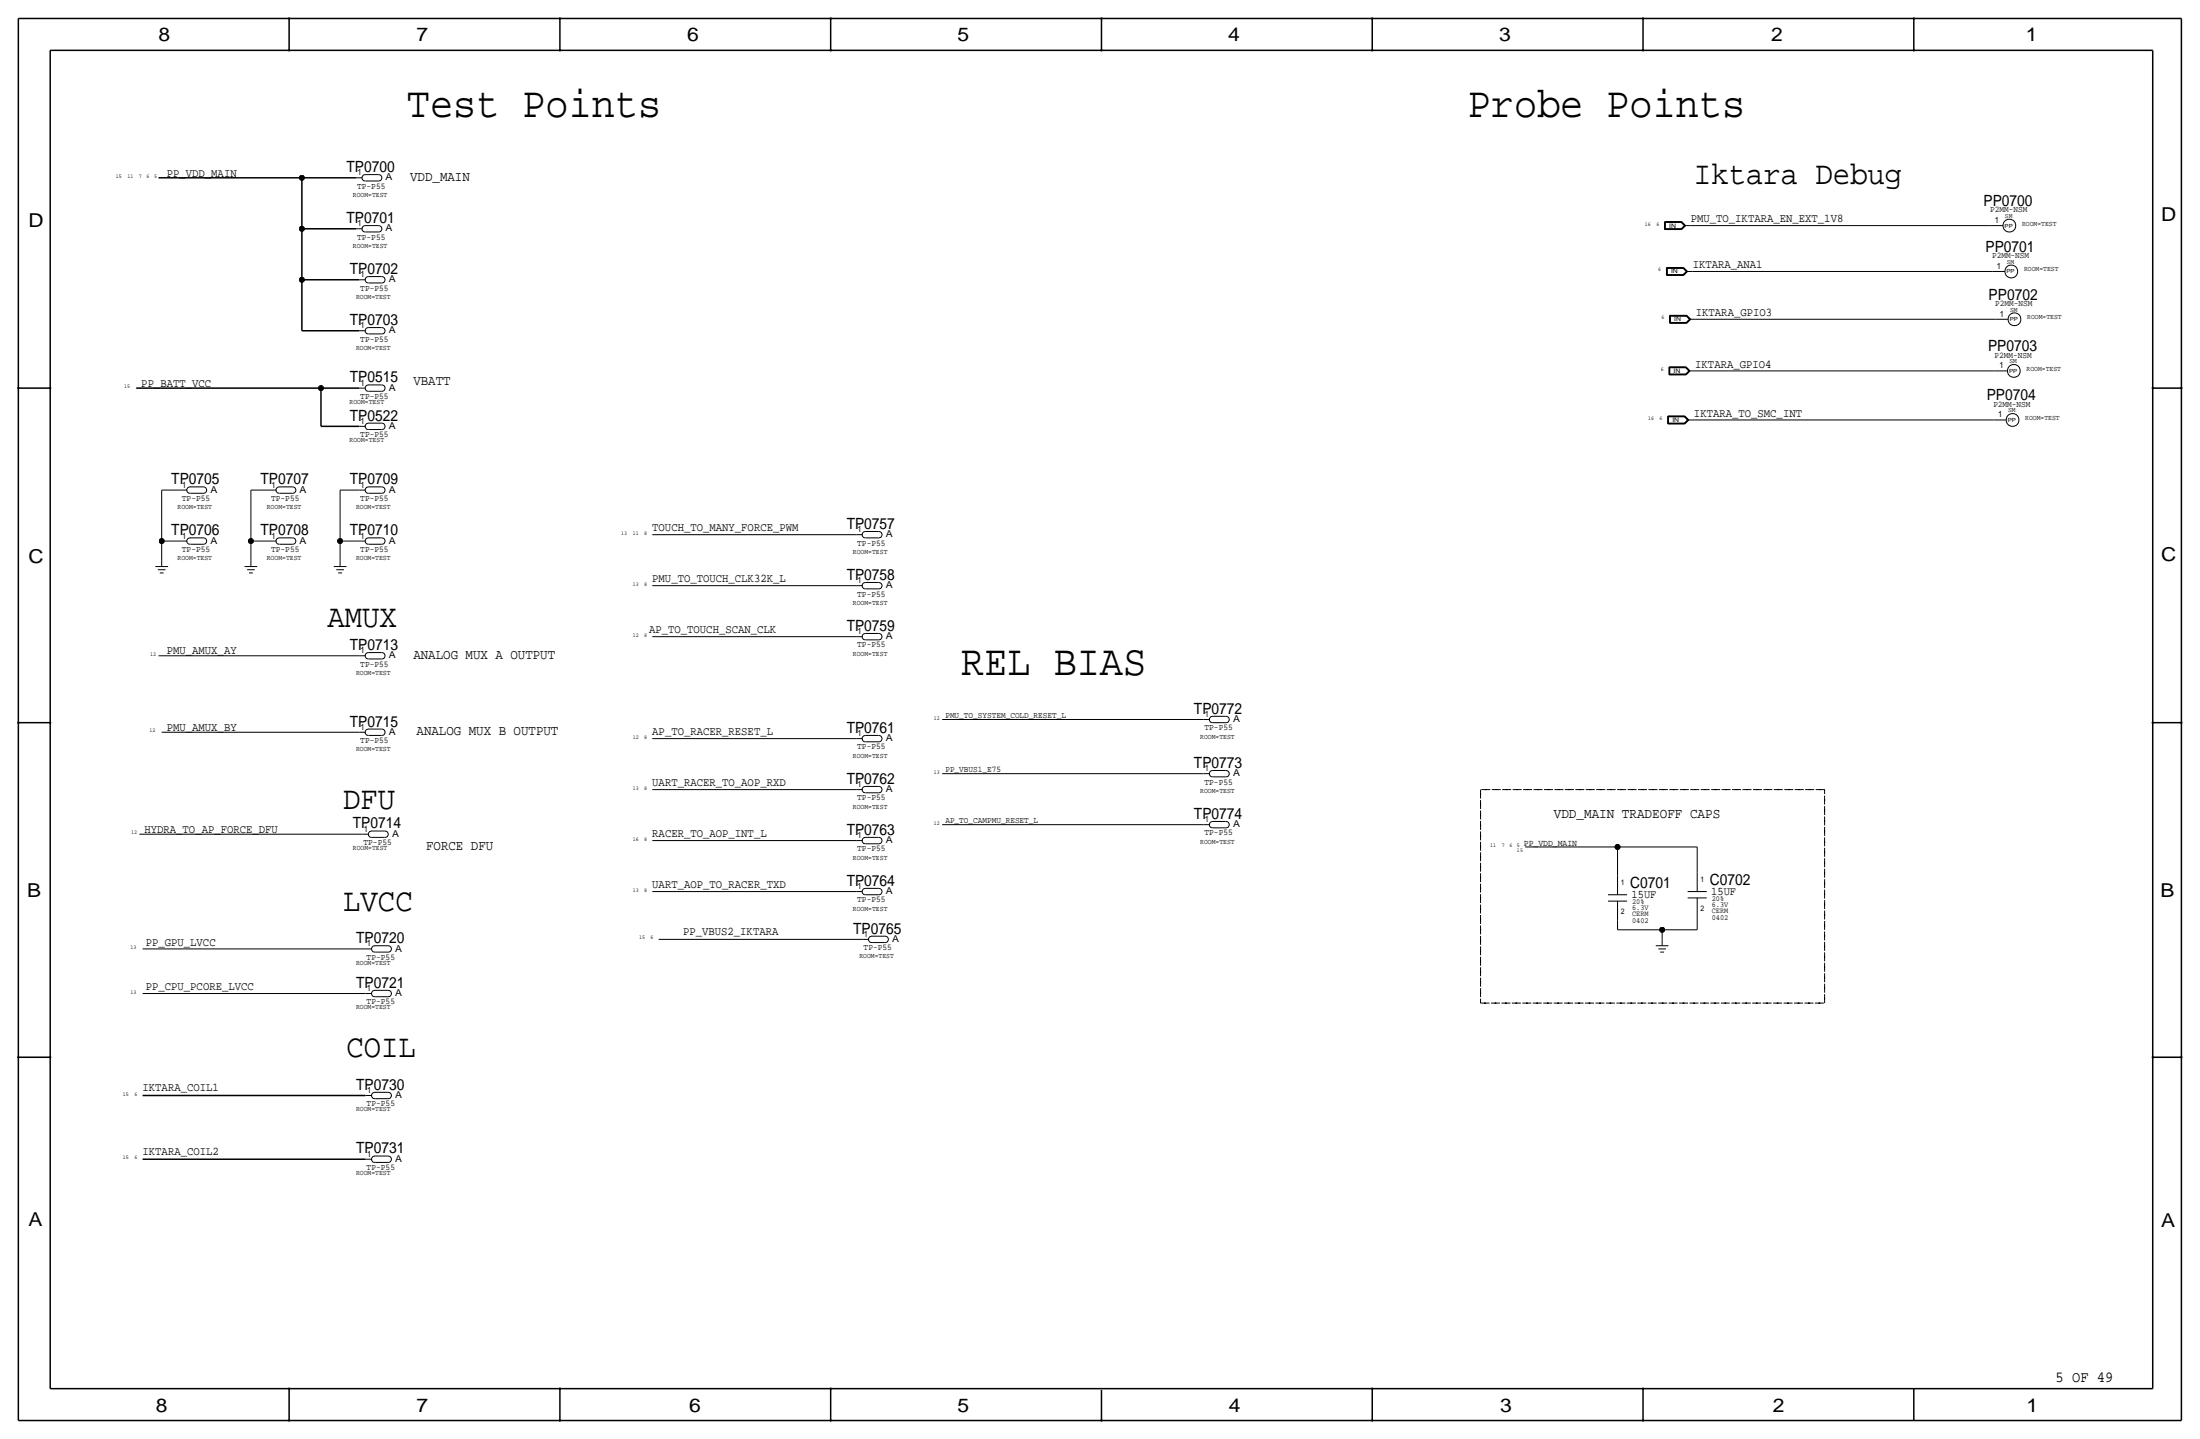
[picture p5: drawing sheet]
<svg xmlns="http://www.w3.org/2000/svg" width="877mm" height="574mm" viewBox="0 0 877 574" stroke-linecap="round" stroke-linejoin="round" font-family="sans-serif">
<path d="M590.2 314.7h137.2zM590.2 314.7v85.1zM727.4 314.7v85.1zM590.2 399.8h137.2z" fill="none" stroke="#000" stroke-width=".4" stroke-dasharray="2.1" stroke-linecap="butt"/>
<g fill="none" stroke="#000" stroke-width=".4">
<path d="M141.9 70.9h2.6zM145.6 69.6h5.2zM145.7 69.6a1.25 1.25 0 0 0-1.4 1.3 1.25 1.25 0 0 0 1.4 1.2M145.7 72.1h5.1zM150.8 69.6a1.25 1.25 0 0 1 1.4 1.3 1.25 1.25 0 0 1-1.4 1.2M141.9 91.2h2.6zM145.6 89.9h5.2zM145.7 90a1.25 1.25 0 0 0-1.4 1.2 1.25 1.25 0 0 0 1.4 1.3M145.7 92.5h5.1zM150.8 90a1.25 1.25 0 0 1 1.4 1.2 1.25 1.25 0 0 1-1.4 1.3M663.6 88.3v3.2zM663.6 91.5h6.8z"/>
<path d="M663.6 88.3h6.8zM663.7 88.4h6.7zM663.7 88.4v3zM663.7 91.4h6.7zM663.8 88.5h6.5zM663.8 88.5v2.8zM663.8 91.3h6.5zM663.9 88.6h6.4zM663.9 88.6v2.6zM663.9 91.2h6.4zM670.3 91.2l1.2-1.3zM670.3 88.6l1.2 1.3z"/>
<path d="M670.3 91.3l1.4-1.4zM670.3 88.5l1.4 1.4zM670.4 91.4l1.4-1.5zM670.4 88.4l1.4 1.5zM670.4 88.3l1.6 1.6zM670.4 91.5l1.6-1.6zM671.5 89.9h2.6zM674.1 89.9h119.3zM793.4 89.9h5.1zM143.2 111.5h2.5zM146.9 110.2h5.2zM147 110.3a1.25 1.25 0 0 0-1.4 1.2 1.25 1.25 0 0 0 1.4 1.3"/>
<path d="M147 112.8h5.1zM152.1 110.3a1.25 1.25 0 0 1 1.4 1.2 1.25 1.25 0 0 1-1.4 1.3M664.4 106.6v3.2zM664.4 109.8h6.8zM664.4 106.6h6.8zM664.5 106.7h6.6zM664.5 106.7v3zM664.5 109.7h6.6zM664.6 106.8h6.5zM664.6 106.8v2.8zM664.6 109.6h6.5zM664.7 106.9h6.3z"/>
<path d="M664.7 106.9v2.6zM664.7 109.5h6.3zM671 106.9l1.3 1.3zM671 109.5l1.3-1.3zM671.1 109.6l1.3-1.4zM671.1 106.8l1.3 1.4zM671.1 109.7l1.5-1.5zM671.1 106.7l1.5 1.5zM671.2 106.6l1.5 1.6zM671.2 109.8l1.5-1.6zM672.3 108.2h2.5zM674.8 108.2h119.4z"/>
<path d="M794.2 108.2h5.1zM143.2 131.8h2.5zM146.9 130.6h5.2zM147 130.6a1.25 1.25 0 0 0-1.4 1.2 1.25 1.25 0 0 0 1.4 1.3M147 133.1h5.1zM152.1 130.6a1.25 1.25 0 0 1 1.4 1.3 1.25 1.25 0 0 1-1.4 1.2M665.6 125.7v3.1zM665.6 128.8h6.8zM665.6 125.7h6.8zM665.7 125.8h6.7zM665.7 125.8v2.9zM665.7 128.7h6.7z"/>
<path d="M665.8 125.9h6.5zM665.8 125.9v2.7zM665.8 128.6h6.5zM665.9 126h6.4zM665.9 126v2.5zM665.9 128.5h6.4zM672.3 128.5l1.3-1.2zM672.3 126l1.3 1.3zM672.3 128.6l1.4-1.3zM672.3 125.9l1.4 1.4zM672.4 128.7l1.5-1.4zM672.4 125.8l1.5 1.5z"/>
<path d="M672.4 125.7l1.6 1.6zM673.6 127.3h2.5zM674 127.3l-1.6 1.5zM676.1 127.3h119.4zM795.5 127.3h5.1zM143.2 154.7h2.5zM146.9 153.4h5.2zM147 153.5a1.25 1.25 0 0 0-1.4 1.2 1.25 1.25 0 0 0 1.4 1.3M147 156h5.1zM152.1 153.5a1.25 1.25 0 0 1 1.4 1.2 1.25 1.25 0 0 1-1.4 1.3M665.4 146.3v3.1zM665.4 149.4h6.8z"/>
<path d="M665.4 146.3h6.8zM665.5 146.4h6.6zM665.5 146.4v2.9zM665.5 149.3h6.6zM665.6 146.5h6.5zM665.6 146.5v2.7zM665.6 149.2h6.5zM665.7 146.6h6.3zM665.7 146.6v2.5zM665.7 149.1h6.3zM672 146.6l1.3 1.2zM672 149.1l1.3-1.3z"/>
<path d="M672.1 149.2l1.4-1.4zM672.1 146.5l1.4 1.3zM672.1 149.3l1.5-1.5zM672.1 146.4l1.5 1.4zM672.2 146.3l1.6 1.5zM673.3 147.8h2.5zM673.8 147.8l-1.6 1.6zM675.8 147.8h119.4zM795.2 147.8h5.1zM143.2 169.9h2.5zM146.9 168.7h5.2zM147 168.7a1.25 1.25 0 0 0-1.4 1.2 1.25 1.25 0 0 0 1.4 1.3"/>
<path d="M147 171.2h5.1zM152.1 168.7a1.25 1.25 0 0 1 1.4 1.3 1.25 1.25 0 0 1-1.4 1.2M664.9 165.8v3.2zM664.9 169h6.8zM664.9 165.8h6.8zM665 165.9h6.6zM665 165.9v3zM665 168.9h6.6zM665.1 166h6.5zM665.1 166v2.8zM665.1 168.8h6.5zM665.2 166.1h6.3z"/>
<path d="M665.2 166.1v2.6zM665.2 168.7h6.3zM671.5 166.1l1.3 1.3zM671.5 168.7l1.3-1.3zM671.6 168.8l1.3-1.4zM671.6 166l1.3 1.4zM671.6 168.9l1.5-1.5zM671.6 165.9l1.5 1.5zM671.7 165.8l1.6 1.6zM671.7 169l1.6-1.6zM672.8 167.4h2.5zM675.3 167.4h119.4z"/>
<path d="M794.7 167.4h5.1zM64.5 195.3v20.3zM64.5 195.3h7.6zM72.1 195.3h2.5zM75.7 194.1h5.3zM75.8 194.1a1.25 1.25 0 0 0-1.3 1.2 1.25 1.25 0 0 0 1.3 1.3M75.9 196.6h5.1zM81 194.1a1.25 1.25 0 0 1 1.4 1.3 1.25 1.25 0 0 1-1.4 1.2M100 195.3h7.6zM100 195.3v20.3zM107.6 195.3h2.6zM111.3 194.1h5.2z"/>
<path d="M111.4 194.1a1.25 1.25 0 0 0-1.4 1.2 1.25 1.25 0 0 0 1.4 1.3M111.5 196.6h5zM116.5 194.1a1.25 1.25 0 0 1 1.5 1.3 1.25 1.25 0 0 1-1.5 1.2M135.6 195.3v20.3zM135.6 195.3h7.6zM143.2 195.3h2.5zM146.9 194.1h5.2zM147 194.1a1.25 1.25 0 0 0-1.4 1.2 1.25 1.25 0 0 0 1.4 1.3M147 196.6h5.1zM152.1 194.1a1.25 1.25 0 0 1 1.4 1.3 1.25 1.25 0 0 1-1.4 1.2M64.5 215.6v7.7zM64.5 215.6h7.6z"/>
<path d="M72.1 215.6h2.5zM75.7 214.4h5.3zM75.8 214.4a1.25 1.25 0 0 0-1.3 1.3 1.25 1.25 0 0 0 1.3 1.2M75.9 216.9h5.1zM81 214.4a1.25 1.25 0 0 1 1.4 1.3 1.25 1.25 0 0 1-1.4 1.2M100 215.6h7.6zM100 215.6v7.7zM107.6 215.6h2.6zM111.3 214.4h5.2zM111.4 214.4a1.25 1.25 0 0 0-1.4 1.3 1.25 1.25 0 0 0 1.4 1.2M111.5 216.9h5zM116.5 214.4a1.25 1.25 0 0 1 1.5 1.3 1.25 1.25 0 0 1-1.5 1.2"/>
<path d="M135.6 215.6v7.7zM135.6 215.6h7.6zM143.2 215.6h2.5zM146.9 214.4h5.2zM147 214.4a1.25 1.25 0 0 0-1.4 1.3 1.25 1.25 0 0 0 1.4 1.2M147 216.9h5.1zM152.1 214.4a1.25 1.25 0 0 1 1.4 1.3 1.25 1.25 0 0 1-1.4 1.2M260 213.1h81.3zM341.3 213.1h2.6zM345 211.8h5.2zM345.1 211.9a1.25 1.25 0 0 0-1.4 1.2 1.25 1.25 0 0 0 1.4 1.3M345.1 214.4h5.1z"/>
<path d="M350.2 211.9a1.25 1.25 0 0 1 1.4 1.2 1.25 1.25 0 0 1-1.4 1.3M61.9 225.8h5.1zM62.9 227.1h3.1zM63.7 228.3h1.5zM64.5 223.3v2.5zM97.5 225.8h5.1zM98.5 227.1h3zM99.3 228.3h1.5zM100 223.3v2.5zM133 225.8h5.1zM134.1 227.1h3zM134.8 228.3h1.5z"/>
<path d="M135.6 223.3v2.5zM260 233.4h81.3zM341.3 233.4h2.6zM345 232.2h5.2zM345.1 232.2a1.25 1.25 0 0 0-1.4 1.3 1.25 1.25 0 0 0 1.4 1.2M345.1 234.7h5.1zM350.2 232.2a1.25 1.25 0 0 1 1.4 1.3 1.25 1.25 0 0 1-1.4 1.2M260 253.7h81.3zM341.3 253.7h2.6zM345 252.5h5.2zM345.1 252.5a1.25 1.25 0 0 0-1.4 1.3 1.25 1.25 0 0 0 1.4 1.2M345.1 255h5.1z"/>
<path d="M350.2 252.5a1.25 1.25 0 0 1 1.4 1.3 1.25 1.25 0 0 1-1.4 1.2M63.2 261.4h80zM143.2 261.4h2.5zM146.9 260.1h5.2zM147 260.1a1.25 1.25 0 0 0-1.4 1.3 1.25 1.25 0 0 0 1.4 1.2M147 262.6h5.1zM152.1 260.1a1.25 1.25 0 0 1 1.4 1.3 1.25 1.25 0 0 1-1.4 1.2M64.5 291.8h78.7zM143.2 291.8h2.5zM146.9 290.6h5.2zM147 290.6a1.25 1.25 0 0 0-1.4 1.3 1.25 1.25 0 0 0 1.4 1.2M147 293.1h5.1z"/>
<path d="M152.1 290.6a1.25 1.25 0 0 1 1.4 1.3 1.25 1.25 0 0 1-1.4 1.2M260 294.4h81.3zM341.3 294.4h2.6zM345 293.1h5.2zM345.1 293.2a1.25 1.25 0 0 0-1.4 1.2 1.25 1.25 0 0 0 1.4 1.3M345.1 295.7h5.1zM350.2 293.2a1.25 1.25 0 0 1 1.4 1.2 1.25 1.25 0 0 1-1.4 1.3M375.6 286.8h104.2zM479.8 286.8h2.5zM483.4 285.5h5.2zM483.5 285.5a1.25 1.25 0 0 0-1.4 1.3 1.25 1.25 0 0 0 1.4 1.2M483.6 288h5z"/>
<path d="M488.6 285.5a1.25 1.25 0 0 1 1.5 1.3 1.25 1.25 0 0 1-1.5 1.2M260 314.7h81.3zM341.3 314.7h2.6zM345 313.4h5.2zM345.1 313.5a1.25 1.25 0 0 0-1.4 1.2 1.25 1.25 0 0 0 1.4 1.3M345.1 316h5.1zM350.2 313.5a1.25 1.25 0 0 1 1.4 1.2 1.25 1.25 0 0 1-1.4 1.3M375.6 308.4h104.2zM479.8 308.4h2.5zM483.4 307.1h5.2zM483.5 307.1a1.25 1.25 0 0 0-1.4 1.3 1.25 1.25 0 0 0 1.4 1.2M483.6 309.6h5z"/>
<path d="M488.6 307.1a1.25 1.25 0 0 1 1.5 1.3 1.25 1.25 0 0 1-1.5 1.2M55.6 332.5h88.9zM144.5 332.5h2.5zM148.1 331.2h5.3zM148.2 331.3a1.25 1.25 0 0 0-1.3 1.2 1.25 1.25 0 0 0 1.3 1.3M148.3 333.8h5.1zM153.4 331.3a1.25 1.25 0 0 1 1.4 1.2 1.25 1.25 0 0 1-1.4 1.3M260 335h81.3zM341.3 335h2.6zM345 333.8h5.2zM345.1 333.8a1.25 1.25 0 0 0-1.4 1.3 1.25 1.25 0 0 0 1.4 1.2M345.1 336.3h5.1z"/>
<path d="M350.2 333.8a1.25 1.25 0 0 1 1.4 1.3 1.25 1.25 0 0 1-1.4 1.2M375.6 328.7h104.2zM479.8 328.7h2.5zM483.4 327.4h5.2zM483.5 327.5a1.25 1.25 0 0 0-1.4 1.2 1.25 1.25 0 0 0 1.4 1.2M483.6 329.9h5zM488.6 327.5a1.25 1.25 0 0 1 1.5 1.2 1.25 1.25 0 0 1-1.5 1.2M608 337.6h36.9zM644.9 337.6h31.7zM644.9 337.6v11.4zM676.6 337.6v10.1zM260 355.3h81.3z"/>
<path d="M341.3 355.3h2.6zM345 354.1h5.2zM345.1 354.1a1.25 1.25 0 0 0-1.4 1.3 1.25 1.25 0 0 0 1.4 1.2M345.1 356.6h5.1zM350.2 354.1a1.25 1.25 0 0 1 1.4 1.3 1.25 1.25 0 0 1-1.4 1.2M641 359.2h7.7zM641 356.6h7.7zM644.9 349v7.6zM644.9 359.2v7.6zM672.8 357.9h7.6zM672.8 355.3h7.6zM676.6 347.7v7.6z"/>
<path d="M676.6 357.9v7.6zM56.8 378.2h88.9zM145.7 378.2h2.6zM149.4 376.9h5.2zM149.5 377a1.25 1.25 0 0 0-1.4 1.2 1.25 1.25 0 0 0 1.4 1.3M149.6 379.5h5zM154.6 377a1.25 1.25 0 0 1 1.5 1.2 1.25 1.25 0 0 1-1.5 1.3M262.6 374.4h81.3zM343.9 374.4h2.5zM347.5 373.1h5.3zM347.6 373.2a1.25 1.25 0 0 0-1.4 1.2 1.25 1.25 0 0 0 1.4 1.3M347.7 375.7h5.1z"/>
<path d="M352.8 373.2a1.25 1.25 0 0 1 1.4 1.2 1.25 1.25 0 0 1-1.4 1.3M644.9 366.8v3.8zM644.9 370.6h17.7zM660.1 376.9h5.1zM661.1 378.2h3.1zM661.9 379.5h1.5zM662.6 370.6h14zM662.6 370.6v3.8zM662.6 374.4v2.5zM676.6 365.5v5.1zM56.8 396h88.9zM145.7 396h2.6z"/>
<path d="M149.4 394.7h5.2zM149.5 394.8a1.25 1.25 0 0 0-1.4 1.2 1.25 1.25 0 0 0 1.4 1.3M149.6 397.3h5zM154.6 394.8a1.25 1.25 0 0 1 1.5 1.2 1.25 1.25 0 0 1-1.5 1.3M145.7 436.6h2.6zM149.4 435.4h5.2zM149.5 435.4a1.25 1.25 0 0 0-1.4 1.3 1.25 1.25 0 0 0 1.4 1.2M149.6 437.9h5zM154.6 435.4a1.25 1.25 0 0 1 1.5 1.3 1.25 1.25 0 0 1-1.5 1.2M145.7 462h2.6zM149.4 460.8h5.2zM149.5 460.8a1.25 1.25 0 0 0-1.4 1.3 1.25 1.25 0 0 0 1.4 1.2"/>
<path d="M149.6 463.3h5zM154.6 460.8a1.25 1.25 0 0 1 1.5 1.3 1.25 1.25 0 0 1-1.5 1.2"/>
<circle cx="801.1" cy="89.9" r="2.56"/>
<circle cx="801.8" cy="108.2" r="2.56"/>
<circle cx="803.1" cy="127.3" r="2.56"/>
<circle cx="802.8" cy="147.8" r="2.56"/>
<circle cx="802.3" cy="167.4" r="2.56"/>
</g>
<g fill="none" stroke="#000" stroke-width=".6" stroke-linecap="butt">
<path d="M7.3 7.4v558.8zM7.3 7.4h862.3zM115.3 7.4v12.7zM223.2 7.4v12.7zM331.2 7.4v12.7zM439.1 7.4v12.7zM547.1 7.4v12.7zM655 7.4v12.7zM763 7.4v12.7zM869.6 7.4v558.8zM20 20.1v533.4zM20 20.1h838.2z"/>
<path d="M858.2 20.1v533.4zM63.2 70.9h57.1zM120.3 70.9v20.3zM120.3 70.9h21.6zM120.3 91.2h21.6zM120.3 91.2v20.3zM120.3 111.5h22.9zM120.3 111.5v20.3zM120.3 131.8h22.9zM7.3 154.7h12.7zM54.3 154.7h73.7zM128 154.7h15.2z"/>
<path d="M128 154.7v15.2zM858.2 154.7h11.4zM128 169.9h15.2zM7.3 288h12.7zM858.2 288h11.4zM7.3 421.4h12.7zM56.8 436.6h88.9zM858.2 421.4h11.4zM56.8 462h88.9zM20 553.5h838.2zM115.3 553.5v12.7zM223.2 553.5v12.7z"/>
<path d="M331.2 553.5v12.7zM439.1 554v12.2zM547.1 553.5v12.7zM655 553.5v12.7zM763 553.5v12.7zM7.3 566.2h862.3z"/>
</g>
<g fill="#000" stroke="#000" stroke-width=".4">
<path d="M115.1 7.2h.4v.3h-.4zM115.1 19.9h.4v.3h-.4zM223 7.2h.4v.3h-.4zM223 19.9h.4v.3h-.4zM331 19.9h.4v.3h-.4zM331 7.2h.4v.3h-.4zM438.9 7.2h.4v.3h-.4zM438.9 19.9h.4v.3h-.4zM546.9 7.2h.4v.3h-.4zM546.9 19.9h.4v.3h-.4zM654.8 19.9h.4v.3h-.4zM654.8 7.2h.4v.3h-.4z"/>
<path d="M762.8 19.9h.4v.3h-.4zM762.8 7.2h.4v.3h-.4zM7.1 154.5h.4v.4h-.4zM19.8 154.5h.4v.4h-.4zM858 154.5h.4v.4h-.4zM869.5 154.5h.3v.4h-.3zM7.1 287.9h.4v.3h-.4zM19.8 287.9h.4v.3h-.4zM858 287.9h.4v.3h-.4zM869.5 287.9h.3v.3h-.3zM7.1 421.2h.4v.4h-.4zM19.8 421.2h.4v.4h-.4z"/>
<path d="M858 421.2h.4v.4h-.4zM869.5 421.2h.3v.4h-.3zM115.1 553.3h.4v.3h-.4zM223 553.3h.4v.3h-.4zM331 553.3h.4v.3h-.4zM546.9 553.3h.4v.3h-.4zM654.8 553.3h.4v.3h-.4zM115.1 566h.4v.3h-.4zM223 566h.4v.3h-.4zM331 566h.4v.3h-.4zM438.9 566h.4v.3h-.4zM546.9 566h.4v.3h-.4z"/>
<path d="M654.8 566h.4v.3h-.4z"/>
<circle cx="120.3" cy="70.9" r="1.02"/>
<circle cx="120.3" cy="91.2" r="1.02"/>
<circle cx="120.3" cy="111.5" r="1.02"/>
<circle cx="128" cy="154.7" r="1.02"/>
<circle cx="64.5" cy="215.6" r="1.02"/>
<circle cx="100" cy="215.6" r="1.02"/>
<circle cx="135.6" cy="215.6" r="1.02"/>
<circle cx="644.9" cy="337.6" r="1.02"/>
<circle cx="662.6" cy="370.6" r="1.02"/>
</g>
<g font-size="17.2">
<text x="162.3" y="46.7">Test Points</text>
<text x="585.2" y="46.7">Probe Points</text>
<text x="383.2" y="269">REL BIAS</text>
</g>
<g font-size="12.9">
<text x="675.3" y="73.4">Iktara Debug</text>
<text x="130.5" y="249.9">AMUX</text>
<text x="136.9" y="322.3">DFU</text>
<text x="136.9" y="363">LVCC</text>
<text x="138.1" y="421.4">COIL</text>
</g>
<g font-size="7.6">
<text x="63.2" y="16.5">8</text>
<text x="166.1" y="16.5">7</text>
<text x="274" y="16.5">6</text>
<text x="381.7" y="16.5">5</text>
<text x="489.7" y="16.5">4</text>
<text x="597.6" y="16.5">3</text>
<text x="706.1" y="16.5">2</text>
<text x="807.7" y="16.5">1</text>
<text x="861.5" y="88.1">D</text>
<text x="11.4" y="90.4">D</text>
<text x="11.4" y="224.3">C</text>
<text x="861.5" y="223.8">C</text>
<text x="10.8" y="357.6">B</text>
<text x="861.3" y="357.4">B</text>
<text x="11.3" y="488.4">A</text>
<text x="861.5" y="489.2">A</text>
<text x="62.2" y="562.6">8</text>
<text x="166" y="562.6">7</text>
<text x="274.8" y="562.6">6</text>
<text x="381.7" y="562.6">5</text>
<text x="489.9" y="562.6">4</text>
<text x="598.1" y="562.6">3</text>
<text x="706.8" y="562.6">2</text>
<text x="807.9" y="562.6">1</text>
</g>
<g font-size="6.2">
<text x="138.1" y="68.6">TP0700</text>
<text x="790.8" y="82">PP0700</text>
<text x="138.1" y="88.9">TP0701</text>
<text x="791.5" y="100.3">PP0701</text>
<text x="139.4" y="109.2">TP0702</text>
<text x="792.8" y="119.4">PP0702</text>
<text x="139.4" y="129.5">TP0703</text>
<text x="792.6" y="140">PP0703</text>
<text x="139.4" y="152.4">TP0515</text>
<text x="792" y="159.5">PP0704</text>
<text x="139.4" y="167.6">TP0522</text>
<text x="68.3" y="193">TP0705</text>
<text x="103.9" y="193">TP0707</text>
<text x="139.4" y="193">TP0709</text>
<text x="68.3" y="213.4">TP0706</text>
<text x="103.9" y="213.4">TP0708</text>
<text x="139.4" y="213.4">TP0710</text>
<text x="337.5" y="210.8">TP0757</text>
<text x="337.5" y="231.1">TP0758</text>
<text x="337.5" y="251.5">TP0759</text>
<text x="139.4" y="259.1">TP0713</text>
<text x="476" y="284.5">TP0772</text>
<text x="139.4" y="289.6">TP0715</text>
<text x="337.5" y="292.1">TP0761</text>
<text x="476" y="306.1">TP0773</text>
<text x="337.5" y="312.4">TP0762</text>
<text x="476" y="326.4">TP0774</text>
<text x="140.7" y="330.2">TP0714</text>
<text x="337.5" y="332.7">TP0763</text>
<text x="337.5" y="353.1">TP0764</text>
<text x="681.7" y="352.8">C0702</text>
<text x="649.9" y="354.1">C0701</text>
<text x="142" y="375.9">TP0720</text>
<text x="340.1" y="372.1">TP0765</text>
<text x="142" y="393.7">TP0721</text>
<text x="142" y="434.3">TP0730</text>
<text x="142" y="459.7">TP0731</text>
<text x="819.5" y="550.8">5 OF 49</text>
</g>
<g font-size="5.6">
<text x="163.5" y="72.1">VDD_MAIN</text>
<text x="164.8" y="153.4">VBATT</text>
<text x="164.8" y="262.6">ANALOG MUX A OUTPUT</text>
<text x="166.1" y="293.1">ANALOG MUX B OUTPUT</text>
<text x="619.5" y="326.1">VDD_MAIN TRADEOFF CAPS</text>
<text x="169.9" y="338.8">FORCE DFU</text>
</g>
<g font-size="4.7">
<text x="66.5" y="70.4">PP_VDD_MAIN</text>
<text x="674.1" y="88.6">PMU_TO_IKTARA_EN_EXT_1V8</text>
<text x="674.8" y="106.9">IKTARA_ANA1</text>
<text x="676.1" y="126">IKTARA_GPIO3</text>
<text x="675.8" y="146.6">IKTARA_GPIO4</text>
<text x="56.3" y="154.2">PP_BATT_VCC</text>
<text x="675.3" y="166.1">IKTARA_TO_SMC_INT</text>
<text x="260" y="211.8">TOUCH_TO_MANY_FORCE_PWM</text>
<text x="260" y="232.2">PMU_TO_TOUCH_CLK32K_L</text>
<text x="258.8" y="252.5">AP_TO_TOUCH_SCAN_CLK</text>
<text x="66.5" y="260.9">PMU_AMUX_AY</text>
<text x="66.5" y="291.3">PMU_AMUX_BY</text>
<text x="260" y="293.1">AP_TO_RACER_RESET_L</text>
<text x="260" y="313.4">UART_RACER_TO_AOP_RXD</text>
<text x="57.6" y="332">HYDRA_TO_AP_FORCE_DFU</text>
<text x="260" y="333.8">RACER_TO_AOP_INT_L</text>
<text x="260" y="354.1">UART_AOP_TO_RACER_TXD</text>
<text x="650.4" y="357.9">15UF</text>
<text x="682.2" y="356.6">15UF</text>
<text x="58.1" y="376.9">PP_GPU_LVCC</text>
<text x="272.3" y="372.6">PP_VBUS2_IKTARA</text>
<text x="58.1" y="394.7">PP_CPU_PCORE_LVCC</text>
<text x="56.8" y="434.8">IKTARA_COIL1</text>
<text x="56.8" y="460.2">IKTARA_COIL2</text>
</g>
<g font-size="3.8">
<text x="153.7" y="71.9">A</text>
<text x="153.7" y="92.3">A</text>
<text x="155" y="112.6">A</text>
<text x="155" y="132.9">A</text>
<text x="155" y="155.8">A</text>
<text x="155" y="171">A</text>
<text x="83.9" y="196.4">A</text>
<text x="119.5" y="196.4">A</text>
<text x="155" y="196.4">A</text>
<text x="353.1" y="214.2">A</text>
<text x="83.9" y="216.7">A</text>
<text x="119.5" y="216.7">A</text>
<text x="155" y="216.7">A</text>
<text x="353.1" y="234.5">A</text>
<text x="353.1" y="254.8">A</text>
<text x="155" y="262.4">A</text>
<text x="491.6" y="287.8">A</text>
<text x="155" y="292.9">A</text>
<text x="353.1" y="295.5">A</text>
<text x="491.6" y="309.4">A</text>
<text x="353.1" y="315.8">A</text>
<text x="491.6" y="329.7">A</text>
<text x="156.3" y="333.6">A</text>
<text x="353.1" y="336.1">A</text>
<text x="353.1" y="356.4">A</text>
<text x="355.7" y="375.5">A</text>
<text x="157.6" y="379.3">A</text>
<text x="157.6" y="397.1">A</text>
<text x="157.6" y="437.7">A</text>
<text x="157.6" y="463.1">A</text>
</g>
<text font-size="3.6" x="607.5" y="337.1">PP_VDD_MAIN</text>
<g font-size="3.5">
<text x="142.5" y="69.8">1</text>
<text x="142.4" y="75.2">TP-P55</text>
<text x="793.4" y="84.6">P2MM-NSM</text>
<text x="795.3" y="88.9">1</text>
<text x="142.4" y="95.5">TP-P55</text>
<text x="142.5" y="90.2">1</text>
<text x="794.2" y="102.9">P2MM-NSM</text>
<text x="796" y="107.2">1</text>
<text x="143.8" y="110.5">1</text>
<text x="143.6" y="115.8">TP-P55</text>
<text x="795.4" y="121.9">P2MM-NSM</text>
<text x="143.8" y="130.8">1</text>
<text x="797.3" y="126.2">1</text>
<text x="143.6" y="136.1">TP-P55</text>
<text x="795.2" y="142.5">P2MM-NSM</text>
<text x="797.1" y="146.8">1</text>
<text x="143.7" y="153.7">1</text>
<text x="143.6" y="159">TP-P55</text>
<text x="794.7" y="162.1">P2MM-NSM</text>
<text x="796.6" y="166.4">1</text>
<text x="143.8" y="168.9">1</text>
<text x="143.6" y="174.2">TP-P55</text>
<text x="72.7" y="194.3">1</text>
<text x="108.2" y="194.3">1</text>
<text x="143.8" y="194.3">1</text>
<text x="72.5" y="199.6">TP-P55</text>
<text x="108.1" y="199.6">TP-P55</text>
<text x="143.6" y="199.6">TP-P55</text>
<text x="72.7" y="214.6">1</text>
<text x="108.2" y="214.6">1</text>
<text x="143.8" y="214.6">1</text>
<text x="341.9" y="212.1">1</text>
<text x="72.5" y="220">TP-P55</text>
<text x="108.1" y="220">TP-P55</text>
<text x="143.6" y="220">TP-P55</text>
<text x="341.7" y="217.4">TP-P55</text>
<text x="341.9" y="232.4">1</text>
<text x="341.7" y="237.7">TP-P55</text>
<text x="341.9" y="252.7">1</text>
<text x="143.7" y="260.3">1</text>
<text x="341.7" y="258.1">TP-P55</text>
<text x="143.6" y="265.7">TP-P55</text>
<text x="376.9" y="286.3">PMU_TO_SYSTEM_COLD_RESET_L</text>
<text x="480.3" y="285.8">1</text>
<text x="143.8" y="290.8">1</text>
<text x="341.9" y="293.4">1</text>
<text x="480.2" y="291.1">TP-P55</text>
<text x="143.6" y="296.2">TP-P55</text>
<text x="341.7" y="298.7">TP-P55</text>
<text x="376.9" y="307.8">PP_VBUS1_E75</text>
<text x="480.3" y="307.3">1</text>
<text x="341.9" y="313.7">1</text>
<text x="480.2" y="312.7">TP-P55</text>
<text x="341.7" y="319">TP-P55</text>
<text x="376.9" y="328.2">AP_TO_CAMPMU_RESET_L</text>
<text x="480.3" y="327.7">1</text>
<text x="145" y="331.5">1</text>
<text x="341.9" y="334">1</text>
<text x="480.2" y="333">TP-P55</text>
<text x="144.9" y="336.8">TP-P55</text>
<text x="341.7" y="339.3">TP-P55</text>
<text x="341.7" y="359.7">TP-P55</text>
<text x="341.9" y="354.3">1</text>
<text x="146.3" y="377.2">1</text>
<text x="344.4" y="373.4">1</text>
<text x="146.2" y="382.5">TP-P55</text>
<text x="344.3" y="378.7">TP-P55</text>
<text x="146.3" y="395">1</text>
<text x="146.2" y="400.3">TP-P55</text>
<text x="146.3" y="435.6">1</text>
<text x="146.2" y="440.9">TP-P55</text>
<text x="146.3" y="461">1</text>
<text x="146.2" y="466.3">TP-P55</text>
</g>
<g font-size="3.1">
<text x="646.1" y="352.8">1</text>
<text x="677.9" y="351.5">1</text>
<text x="682.4" y="359.2">20%</text>
<text x="646.1" y="364.2">2</text>
<text x="650.7" y="362.7">6.3V</text>
<text x="650.7" y="360.4">20%</text>
<text x="650.7" y="365.3">CERM</text>
<text x="677.9" y="363">2</text>
<text x="682.4" y="361.4">6.3V</text>
<text x="682.4" y="364">CERM</text>
<text x="650.7" y="367.8">0402</text>
<text x="682.4" y="366.5">0402</text>
</g>
<g font-size="2.9">
<text x="140.7" y="78.5">ROOM=TEST</text>
<text x="806.1" y="89.9">ROOM=TEST</text>
<text x="140.7" y="98.8">ROOM=TEST</text>
<text x="806.9" y="108.2">ROOM=TEST</text>
<text x="141.9" y="119.1">ROOM=TEST</text>
<text x="808.2" y="127.3">ROOM=TEST</text>
<text x="141.9" y="139.4">ROOM=TEST</text>
<text x="807.9" y="147.8">ROOM=TEST</text>
<text x="139.4" y="161">ROOM=TEST</text>
<text x="807.4" y="167.4">ROOM=TEST</text>
<text x="139.4" y="176.3">ROOM=TEST</text>
<text x="70.8" y="202.9">ROOM=TEST</text>
<text x="106.4" y="202.9">ROOM=TEST</text>
<text x="141.9" y="202.9">ROOM=TEST</text>
<text x="340.1" y="220.7">ROOM=TEST</text>
<text x="70.8" y="223.3">ROOM=TEST</text>
<text x="106.4" y="223.3">ROOM=TEST</text>
<text x="141.9" y="223.3">ROOM=TEST</text>
<text x="340.1" y="241">ROOM=TEST</text>
<text x="340.1" y="261.4">ROOM=TEST</text>
<text x="141.9" y="269">ROOM=TEST</text>
<text x="141.9" y="299.5">ROOM=TEST</text>
<text x="478.5" y="294.4">ROOM=TEST</text>
<text x="340.1" y="302">ROOM=TEST</text>
<text x="478.5" y="316">ROOM=TEST</text>
<text x="340.1" y="322.3">ROOM=TEST</text>
<text x="140.7" y="338.8">ROOM=TEST</text>
<text x="478.5" y="336.3">ROOM=TEST</text>
<text x="340.1" y="342.6">ROOM=TEST</text>
<text x="340.1" y="363">ROOM=TEST</text>
<text x="342.6" y="382">ROOM=TEST</text>
<text x="141.9" y="384.6">ROOM=TEST</text>
<text x="141.9" y="402.3">ROOM=TEST</text>
<text x="141.9" y="443">ROOM=TEST</text>
<text x="141.9" y="468.4">ROOM=TEST</text>
</g>
<g font-size="2.8">
<text x="799.3" y="86.9">SM</text>
<text x="800.1" y="105.2">SM</text>
<text x="801.4" y="124.2">SM</text>
<text x="801.1" y="144.8">SM</text>
<text x="800.6" y="164.3">SM</text>
</g>
<g font-size="2.5">
<text x="665.4" y="90.7">IN</text>
<text x="666.2" y="109">IN</text>
<text x="667.5" y="128">IN</text>
<text x="667.2" y="148.6">IN</text>
<text x="666.7" y="168.1">IN</text>
</g>
<g font-size="2.3">
<text x="46.2" y="70.9">15</text>
<text x="50.8" y="70.9">11</text>
<text x="55.4" y="70.9">7</text>
<text x="58.4" y="70.9">6</text>
<text x="61.5" y="70.9">5</text>
<text x="655.8" y="89.9">16</text>
<text x="660.4" y="89.9">6</text>
<text x="799.2" y="90.7">PP</text>
<text x="661.1" y="108.2">6</text>
<text x="799.9" y="109">PP</text>
<text x="662.4" y="127.3">6</text>
<text x="801.2" y="128">PP</text>
<text x="662.1" y="147.8">6</text>
<text x="800.9" y="148.6">PP</text>
<text x="49.5" y="154.7">15</text>
<text x="657" y="167.4">16</text>
<text x="661.6" y="167.4">6</text>
<text x="800.4" y="168.1">PP</text>
<text x="247.7" y="213.1">13</text>
<text x="252.2" y="213.1">11</text>
<text x="256.8" y="213.1">8</text>
<text x="252.2" y="233.4">13</text>
<text x="256.8" y="233.4">8</text>
<text x="252.2" y="253.7">12</text>
<text x="256.8" y="253.7">8</text>
<text x="59.9" y="261.4">12</text>
<text x="372.3" y="286.8">12</text>
<text x="59.6" y="291.8">12</text>
<text x="252.2" y="294.4">12</text>
<text x="256.8" y="294.4">8</text>
<text x="372.3" y="308.4">13</text>
<text x="252.2" y="314.7">13</text>
<text x="256.8" y="314.7">8</text>
<text x="372.3" y="328.7">12</text>
<text x="52.3" y="332.5">12</text>
<text x="252.2" y="335">16</text>
<text x="256.8" y="335">8</text>
<text x="594.1" y="337.6">11</text>
<text x="598.7" y="337.6">7</text>
<text x="601.7" y="337.6">6</text>
<text x="604.8" y="339.4">15</text>
<text x="604.8" y="337.6">5</text>
<text x="252.2" y="355.3">13</text>
<text x="256.8" y="355.3">8</text>
<text x="254.8" y="374.4">15</text>
<text x="259.3" y="374.4">6</text>
<text x="52" y="378.2">13</text>
<text x="52" y="396">13</text>
<text x="49" y="436.6">15</text>
<text x="53.6" y="436.6">6</text>
<text x="49" y="462">15</text>
<text x="53.6" y="462">6</text>
</g>
</svg>
